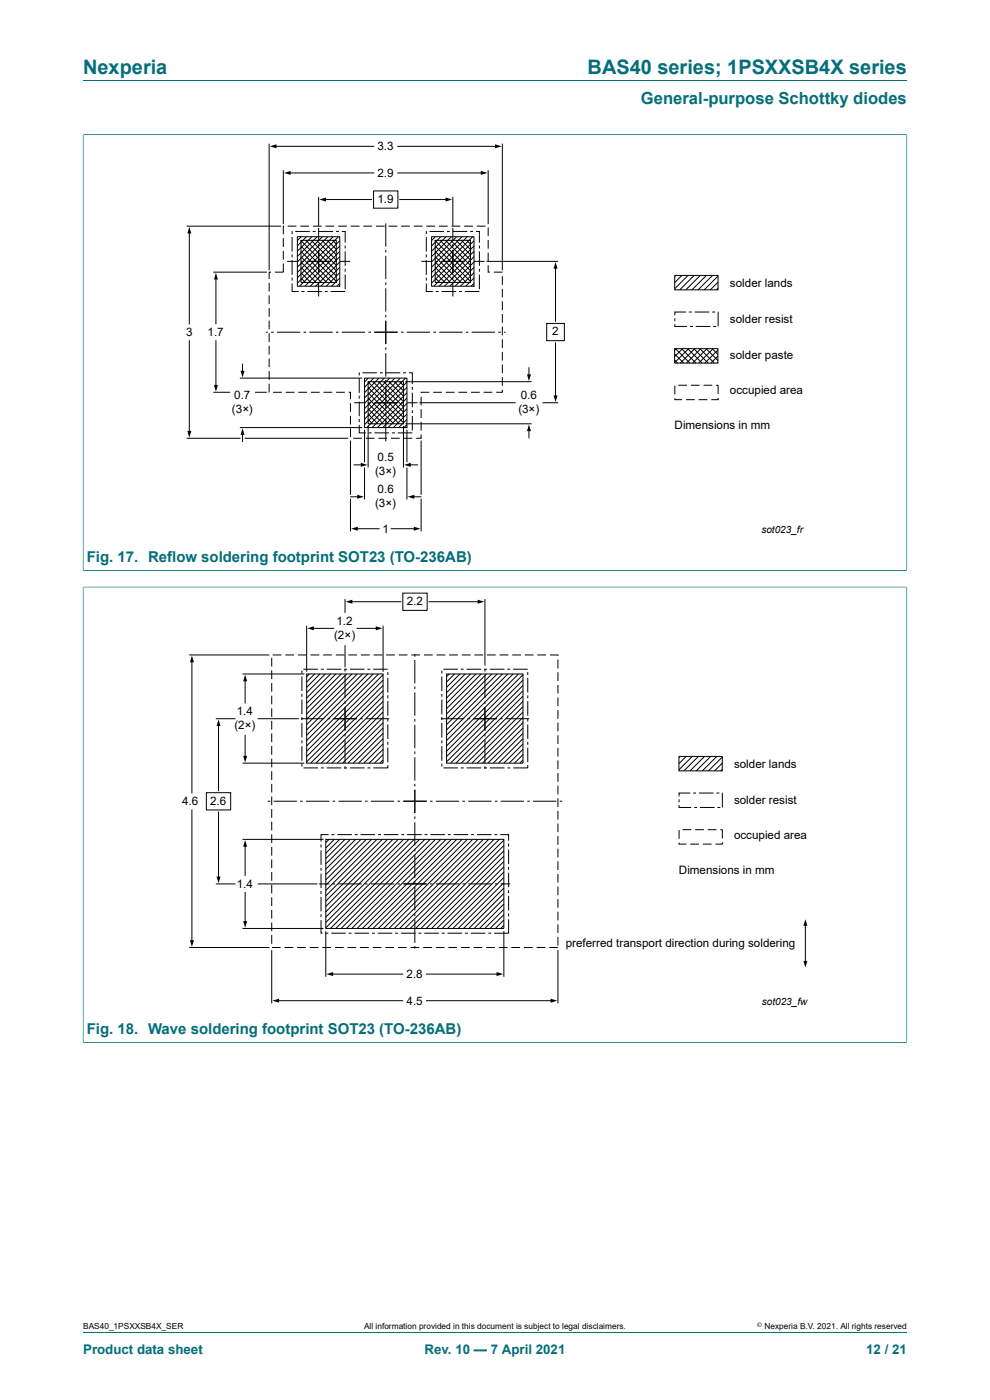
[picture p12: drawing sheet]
<svg xmlns="http://www.w3.org/2000/svg" width="210mm" height="297mm" viewBox="0 0 210 297" stroke-linecap="round" stroke-linejoin="round" font-family="sans-serif">
<path d="M17.6 17.1h174.8M17.6 28.6h174.8M17.6 28.5v92.6M192.4 28.5v92.6M17.6 124.5h174.8M17.6 121h174.8M17.6 124.5v96.7M192.4 124.5v96.7M17.6 221.1h174.8M17.6 282.6h174.8" fill="none" stroke="#036f7b" stroke-width=".21"/>
<g fill="none" stroke="#000" stroke-width=".21">
<path d="M57.1 30.5v26.8M58.4 31h20.9M60.1 36.1v11.5M61.4 36.7h17.9M84.4 36.7h17.9M84.4 31h20.9M103.5 36.1v11.5M106.6 30.5v26.8M39.6 48h20M40.2 49.2v19.5M45.2 57.7h11.4M45.8 59v9.7"/>
<path d="M57.5 57.7h-.4v1.5M60.1 55.9v1.8h-1.8M60.1 50.5v1.9M60.1 53.2v1.9M60.2 48h-.1v1.7M60.9 55.4h2.3M61 48h1.9M62 50.3v3.1M62 54v.6M62 55.2v3.1M62 58.9v.6M62 49.1v.6"/>
<path d="M62.6 49.1h3.1M63.1 50.2h9v10.5h-9zM63.7 48h1.9M63.8 51l7.5 7.6M63.8 51h7.5v8.9h-7.5zM63.8 52.2l7.5 7.5M63.8 53.3l6.6 6.6M63.8 54.5l5.5 5.4M63.8 55.6l4.4 4.3M63.8 56.7l3.2 3.2M63.8 57.8l2.1 2.1M63.8 59l1 .9"/>
<path d="M63.9 50.2l-.8 .8M63.9 55.4h.5M64.9 51l6.4 6.4M65 50.2l-1.9 2M65.1 55.4h5M66 51l5.3 5.3M66.1 50.2l-3 3.1M66.3 49.1h.7M66.4 48h1.8M67.1 51l4.2 4.2M67.3 50.2l-4.2 4.2M67.6 49.1h3.1"/>
<path d="M67.6 41.8v6.1M67.6 48.3v2.8M67.6 51.8v.5M67.6 53v5M67.6 58.7v.5M67.6 59.9v3M68.3 51l3 3.1M68.4 50.2l-5.3 5.3M68.9 42.3h9.9M69.1 48h1.8M69.4 51l1.9 1.9M69.5 50.2l-6.4 6.5"/>
<path d="M70.5 51l.8 .8M70.7 50.2l-7.6 7.6M70.8 55.4h.5M71.3 49.1h.6M71.7 48h1.9M71.8 50.2l-8.7 8.7M72 55.4h2.3M72.1 51.1l-9 9M72.1 52.2l-8.6 8.5M72.1 53.3l-7.4 7.4M72.1 54.5l-6.3 6.2M72.1 55.6l-5.2 5.1"/>
<path d="M72.1 56.7l-4 4M72.1 57.8l-2.9 2.9M72.1 59l-1.8 1.7M72.5 49.1h.7v2.4M73.2 52.1v.6M73.2 53.3v3.1M73.2 57v.6M73.2 58.3v3M74.4 48h1.8M77.1 48h1.8M79.2 40.5h5.2v3.7h-5.2zM79.7 48h1.9"/>
<path d="M81.8 47.4v4.9M81.8 53v.6M81.8 54.3v4.9M81.8 59.9v.5M82.4 48h1.9M84.8 42.3h10M85.1 48h1.8M87.8 48h1.8M89.4 55.4h2.3M90.4 50.3v3.1M90.4 54v.6M90.4 55.2v3.1"/>
<path d="M90.4 58.9v.6M90.4 48h1.9M90.5 49.1l-.1 .6M91.1 49.1h3.1M91.5 50.2h9v10.5h-9zM92.2 51l7.6 7.6M92.3 51h7.5v8.9h-7.5zM92.3 52.2l7.5 7.5M92.3 53.3l6.6 6.6M92.3 54.5l5.5 5.4M92.3 55.6l4.3 4.3M92.3 56.7l3.2 3.2"/>
<path d="M92.3 57.8l2.1 2.1M92.3 59l.9 .9M92.4 50.2l-.9 .8M92.4 55.4h.5M93.1 48h1.9M93.3 51l6.5 6.4M93.5 50.2l-2 2M93.6 55.4h5M94.5 51l5.3 5.3M94.6 50.2l-3.1 3.1M94.8 49.1h.6M95.6 51l4.2 4.2"/>
<path d="M95.7 50.2l-4.2 4.2M95.8 48h1.8M96 49.1h3.1M96.1 41.8v6.1M96.1 48.3v2.8M96.1 51.8v.5M96.1 53v5M96.1 58.7v.5M96.1 59.9v3M96.7 51l3.1 3.1M96.9 50.2l-5.4 5.3M97.9 51l1.9 1.9"/>
<path d="M98 50.2l-6.5 6.5M98.5 48h1.8M99 51l.8 .8M99.1 50.2l-7.6 7.6M99.3 55.4h.5M99.7 49.1h.7M100.3 50.2l-8.8 8.7M100.5 55.4h2.3M100.5 51.1l-9 9M100.5 52.2l-8.5 8.5M100.5 53.3l-7.4 7.4M100.5 54.5l-6.2 6.2"/>
<path d="M100.5 55.6l-5.1 5.1M100.5 56.7l-4 4M100.5 57.8l-2.8 2.9M100.5 59l-1.7 1.7M101 49.1h.7v2.4M101.1 48h1.9M101.7 52.1v.6M101.7 53.3v3.1M101.7 57v.6M101.7 58.3v3M103.2 55.4h15.2M103.5 56.3v1.4h.4"/>
<path d="M103.5 48.2v1.9M103.5 50.9v1.9M103.5 53.6v1.8M104.7 57.7l1.9 .1M106.6 58.6v1.9M117.8 56.7v11.5M143.1 58.4h9.2v3.1h-9.2zM143.4 58.4l-.3 .3M144.7 58.4l-1.6 1.6M145.9 58.4l-2.8 2.9M147.2 58.4l-3 3.1M148.5 58.4l-3 3.1"/>
<path d="M149.8 58.4l-3 3.1M151.1 58.4l-3 3.1M152.3 59.9l-1.6 1.6M152.3 58.6l-2.9 2.9M40.2 72.3v19.4M45.8 72.3v9.6M51.4 77.2v1.7M56.4 70.5h.4M57.1 60v1.9M57.1 62.7v1.8M57.1 65.3v1.9M57.1 68v1.9"/>
<path d="M57.1 70.7v1.8M57.1 73.4v1.8M57.1 76v1.9M57.1 78.7v1.9M57.5 70.5h.5M58.7 70.5h5M62 60.1v1.7h1.3M64 61.8h.6M64.4 70.5h.5M65.2 61.8h3.1M65.6 70.5h5M68.9 61.8h.6"/>
<path d="M70.1 61.8h3.1M71.3 70.5h.5M72.1 60.1l-.6 .6M72.5 70.5h4.9M76.3 79.1l-.1 .5M76.9 79.1h3.1M78.2 70.5h.5M79.4 70.5h5M80.6 79.1h.6M81.8 79.1h3.1M81.8 61.2v4.9M81.8 66.8v.5"/>
<path d="M81.8 68v5M81.8 73.7v.5M81.8 74.9v5M85.1 70.5h.5M85.5 79.1h.6M86.3 70.5h4.9M86.8 79.1h.7v2.4M90.4 60.1v1.7h1.4M91.9 70.5h.6M92.4 61.8h.6M93.2 70.5h4.9M93.7 61.8h3.1"/>
<path d="M97.4 61.8h.6M98.6 61.8h3.1M98.8 70.5h.5M100.1 70.5h4.9M100.5 60.1l-.6 .6M105.7 70.5h.5M106.6 61.3v1.8M106.6 63.9v1.9M106.6 66.6v1.9M106.6 69.3v1.8M106.6 72v1.8M106.6 74.6v1.9"/>
<path d="M106.6 77.3v1.9M106.6 80v1.8M106.9 70.5h.3M112.2 78v1.7M116 68.6h3.7v3.7h-3.7zM117.8 72.7v11.5M143.1 74h9.2v3h-9.2zM143.1 75.1l1.9 1.9M143.1 76.4l.6 .6M143.1 68.8v.5h2.6M143.1 67.5v.6M143.3 74l3 3"/>
<path d="M143.5 74l-.4 .3M144.6 74l3 3M144.8 74l-1.7 1.6M145.5 66.2h-2.4v.7M145.9 74l3 3M146.1 74l-3 2.9M146.1 66.2h.7M146.4 69.3h.6M147.2 74l3 3M147.4 66.2h3.1M147.4 74l-3.1 3M147.6 69.3h3.1"/>
<path d="M148.5 74l3 3M148.7 74l-3.1 3M149.8 74l2.5 2.5M150 74l-3.1 3M151.1 74l1.2 1.2M151.1 66.2h.6M151.3 74l-3.1 3M151.3 69.3h.6M152.3 76.8l-.2 .2M152.3 75.5l-1.5 1.5M152.3 74.3l-2.8 2.7M152.3 66.2v3.1"/>
<path d="M152.3 61.2l-.3 .3M39.6 93h11.4M45.2 83.2h3.6M50.9 90.7h25.9M50.9 80.2h25.9M51.4 92v1.7M51.9 93h21.9M54.1 83.2h2.5M57.1 81.4v1.8M57.9 83.2h1.9M60.6 83.2h1.9M63.3 83.2h1.8"/>
<path d="M66 83.2h1.8M68.6 83.2h1.9M71.3 83.2h1.9M74 83.2h.3v1.5M74.3 85.5v1.9M74.3 88.2v1.9M74.3 90.9v1.8M74.3 93.5v11.5M74.9 93h1.9M75.1 98.6h1.7M75.1 85.4h2.3M76.2 90.1v1.7h1.4"/>
<path d="M76.2 80.3v3M76.2 84v.6M76.2 85.2v3.1M76.2 88.9v.6M77.3 80.2h9v10.5h-9zM77.3 91.1v7M77.3 99.2v6.8M77.6 93h1.8M78 81l7.6 7.6M78.1 81h7.5v8.9h-7.5zM78.1 82.2l7.5 7.5M78.1 83.3l6.6 6.6"/>
<path d="M78.1 84.5l5.4 5.4M78.1 85.6l4.3 4.3M78.1 86.7l3.2 3.2M78.1 87.8l2.1 2.1M78.1 89l.9 .9M78.1 90.4v8.8M78.1 80.2l-.8 .8M78.2 85.4h.5M78.2 91.8h.6M79.1 81l6.5 6.4M79.3 80.2l-2 2M79.4 85.4h5"/>
<path d="M79.4 91.8h3.1M80.3 81l5.3 5.3M80.3 93h1.8M80.4 80.2l-3.1 3.1M81.4 81l4.2 4.2M81.5 80.2l-4.2 4.2M81.8 80.6v.5M81.8 81.8v5M81.8 87.5v.5M81.8 88.7v4.9M82.5 81l3.1 3M82.6 80.2l-5.3 5.3"/>
<path d="M82.9 93h1.9M83.1 91.8h.7M83.6 81l2 1.9M83.8 80.2l-6.5 6.5M84.4 91.8h3.1M84.8 81l.8 .8M84.9 80.2l-7.6 7.6M85.1 85.4h.5M85.6 90.4v8.8M85.6 93h1.9M86 89.9h26.8M86 81h26.8"/>
<path d="M86 80.2l-8.7 8.7M86.3 85.4h2.3M86.3 81.1l-9 9M86.3 82.2l-8.5 8.5M86.3 83.3l-7.4 7.4M86.3 84.4l-6.2 6.3M86.3 85.6l-5.1 5.1M86.3 86.7l-4 4M86.3 87.8l-2.9 2.9M86.3 89l-1.7 1.7M86.3 90.1l-.6 .6M86.3 91.1v7"/>
<path d="M86.3 99.2v6.8M86.8 98.6h1.7M87.5 82.1v.6M87.5 83.3v3.1M87.5 87v.6M87.5 88.3v3M89 85.4h20.4M89.3 92.2v.8h-1M89.3 84.1v1.9M89.3 86.8v1.9M89.3 89.5v1.8M89.3 93.5v11.5"/>
<path d="M91.1 83.2h-1.8v.1M91.9 83.2h1.8M94.6 83.2h1.8M97.2 83.2h1.9M99.9 83.2h1.9M102.6 83.2h1.8M106.6 82.7v.5h-1.3M112.2 91.2v1.7M115.1 85.4h3.3M143.1 84.5v.3h1.6M143.1 81.8v1.9M143.9 81.7h1.8"/>
<path d="M145.5 84.8h1.9M146.6 81.7h1.8M148.2 84.8h1.8M149.2 81.7h1.9M151.9 81.7h.4v1.9M152.3 84.4v.4h-1.4M74.3 105.8v6.9M74.4 105.4h1.7M75.6 112.2h4.8M83 112.2h5.1M87.6 105.4h1.7M89.3 105.8v6.9"/>
<path d="M40.1 138.9h17M57.6 139.6v1.8M57.9 138.9h1.8M60.5 138.9h1.9M63.2 138.9h1.9M65.1 132.7v9.8M65.9 138.9h1.8M66.3 133.3h4.5M68.5 138.9h1.9M71.2 138.9h1.9M73.2 127.1v2.9M73.2 136.9v4.7"/>
<path d="M73.9 138.9h1.8M74.5 127.7h10.5M75.8 133.3h4.2M76.6 138.9h1.8M79.2 138.9h1.9M81.3 132.7v9.8M81.9 138.9h1.9M84.6 138.9h1.8M85.4 125.8h5.2v3.7h-5.2zM87.3 138.9h1.8M88 138.8v.5M89.9 138.9h1.9"/>
<path d="M91 127.7h10.6M92.6 138.9h1.9M95.3 138.9h1.8M98 138.9h1.8M100.6 138.9h1.9M102.9 127.1v14.1M103.3 138.9h1.9M106 138.9h1.8M108.7 138.9h1.8M111.3 138.9h1.9M114 138.9h1.8M116.7 138.9h1.6v.2"/>
<path d="M118.3 139.9v1.9M40.7 140.2v28M45.8 152.5h4.1M46.4 153.7v14M51.4 143h13.2M52 144.3v4.8M52 156v4.6M54.7 152.5h8.7M57.6 142.2v1.9M57.6 144.9v1.9M57.6 147.6v1.8M57.6 150.2v1.9"/>
<path d="M57.6 152.9v1.9M57.6 155.6v1.8M57.6 158.3v1.8M63.9 152.5h4.9M64 142.3v.6M64 143.5v3.1M64 147.2v.6M64 148.4v3.1M64 152.1v.7M64 153.4v3.1M64 157.1v.6M64 158.3v3.1"/>
<path d="M64.4 142h3M65.1 143h16.2v18.9h-16.2zM65.6 143l-.5 .6M66.8 143l-1.7 1.7M67.9 143l-2.8 2.8M68.1 142h.6M69 143l-3.9 3.9M69.3 142h3.1M69.5 152.5h.5M70.1 143l-5 5.1M70.7 152.5h5M71.3 143l-6.2 6.2"/>
<path d="M72.4 143l-7.3 7.3M73 142h.6M73.2 141.9v.5M73.2 143.1v5M73.2 148.8v.5M73.2 150v5M73.2 155.7v.5M73.2 156.9v5M73.5 143l-8.4 8.5M74.2 142h3.1M74.7 143l-9.6 9.6M75.8 143l-10.7 10.7"/>
<path d="M76.4 152.5h.5M76.9 143l-11.8 11.8M77.6 152.5h5M77.9 142h.7M78 143l-12.9 13M79.2 142h3.1M79.2 143l-14.1 14.1M80.3 143l-15.2 15.2M81.3 143.2l-16.2 16.2M81.3 144.3l-16.2 16.2M81.3 145.4l-16.2 16.2M81.3 146.5l-15.4 15.4"/>
<path d="M81.3 147.7l-14.2 14.2M81.3 148.8l-13.1 13.1M81.3 149.9l-12 12M81.3 153.3l-8.6 8.6M81.3 154.4l-7.5 7.5M81.3 155.6l-6.3 6.3M81.3 156.7l-5.2 5.2M81.3 157.8l-4.1 4.1M81.3 159l-3 2.9M81.3 151.1l-10.9 10.8M81.3 152.2l-9.7 9.7M82.3 142.6v.6"/>
<path d="M82.3 143.8v3.1M82.3 147.5v.6M82.3 148.7v3.1M82.3 152.4v.7M82.3 153.7v3.1M82.3 157.4v.6M82.3 158.6v3.1M88 140v5M88 145.7v.5M88 146.9v4.9M88 152.5v.6M88 153.8v4.9"/>
<path d="M88 159.4v.5M93.5 152.5h5M93.7 142.3v.6M93.7 143.5v3.1M93.7 147.2v.6M93.7 148.4v3.1M93.7 152.1v.7M93.7 153.4v3.1M93.7 157.1v.6M93.7 158.3v3.1M94 142h3.1M94.7 143h16.2v18.9h-16.2z"/>
<path d="M95.3 143l-.6 .6M96.4 143l-1.7 1.7M97.6 143l-2.9 2.8M97.7 142h.7M98.7 143l-4 3.9M99 142h3.1M99.2 152.5h.5M99.8 143l-5.1 5.1M100.4 152.5h5M100.9 143l-6.2 6.2M102.1 143l-7.4 7.3M102.7 142h.6"/>
<path d="M102.9 141.9v.5M102.9 143.1v5M102.9 148.8v.5M102.9 150v5M102.9 155.7v.5M102.9 156.9v5M103.2 143l-8.5 8.5M103.9 142h3.1M104.3 143l-9.6 9.6M105.5 143l-10.8 10.7M106.1 152.5h.5M106.6 143l-11.9 11.8"/>
<path d="M107.3 152.5h4.9M107.6 142h.6M107.7 143l-13 13M108.8 142h3.1M108.9 143l-14.2 14.1M110 143l-15.3 15.2M110.9 143.2l-16.2 16.2M110.9 144.3l-16.2 16.2M110.9 145.4l-16.2 16.2M110.9 146.5l-15.3 15.4M110.9 147.7l-14.2 14.2M110.9 148.8l-13 13.1"/>
<path d="M110.9 149.9l-11.9 12M110.9 153.3l-8.5 8.6M110.9 154.4l-7.4 7.5M110.9 155.6l-6.3 6.3M110.9 156.7l-5.1 5.2M110.9 157.8l-4 4.1M110.9 159l-2.9 2.9M110.9 151.1l-10.8 10.8M110.9 152.2l-9.7 9.7M111.9 142.6v.6M111.9 143.8v3.1M111.9 147.5v.6"/>
<path d="M111.9 148.7v3.1M111.9 152.4v.7M111.9 153.7v3.1M111.9 157.4v.6M111.9 158.6v3.1M118.3 142.6v1.9M118.3 145.3v1.8M118.3 148v1.8M118.3 150.6v1.9M118.3 153.3v1.9M118.3 156v1.8M118.3 158.7v1.8"/>
<path d="M40.7 171.8v27.9M43.8 168.2h5.1v3.6h-5.1zM46.4 172.3v13.9M51.4 178.1h17.2M51.4 161.9h13.2M52 179.3v6.4M56.8 170h.5M57.6 160.9v1.9M57.6 163.6v1.9M57.6 166.3v1.8M57.6 169v1.8M57.6 171.6v1.9"/>
<path d="M57.6 174.3v1.9M57.6 177v1.8M57.6 179.7v1.8M58 170h5M63.7 170h.5M64 162v.6M64.4 162.9h3.1M64.9 170h5M68.1 162.9h.6M68.1 179.2v.6M69.1 178.1h37.8v18.9h-37.8zM69.3 162.9h3.1"/>
<path d="M69.7 177.1h-1.6v1.4M69.8 178.1l-.7 .7M70.3 177.1h.6M70.6 170h.5M70.9 178.1l-1.8 1.8M71.6 177.1h3M71.8 170h4.9M72.1 178.1l-3 2.9M73 162.9h.6M73.2 178.1l-4.1 4M73.2 162.6v.5M74.3 162.9h3"/>
<path d="M74.3 178.1l-5.2 5.2M75.3 177.1h.6M75.4 178.1l-6.3 6.3M76.5 177.1h3.1M76.6 178.1l-7.5 7.4M77.4 170h.6M77.7 178.1l-8.6 8.6M78 162.9h.6M78.7 170h4.9M78.8 178.1l-9.7 9.7M80 178.1l-10.9 10.8M80.2 177.1h.6"/>
<path d="M81.1 178.1l-12 11.9M81.3 160.1l-1.8 1.8M81.3 161.2l-.7 .7M81.4 177.1h3.1M82.2 178.1l-13.1 13.1M82.3 162.3v.6h-3.1M83.3 178.1l-14.2 14.2M84.3 170h.5M84.5 178.1l-15.4 15.3M85.1 177.1h.6M85.5 170h5M85.6 178.1l-16.5 16.5"/>
<path d="M86.4 177.1h3M86.7 178.1l-17.6 17.6M87.9 178.1l-18.8 18.7M88 160.6v5M88 166.3v.5M88 167.5v5M88 173.2v.5M88 174.4v5M89 178.1l-18.9 18.9M90.1 177.1h.6M90.1 178.1l-18.9 18.9M91.2 170h.5"/>
<path d="M91.2 178.1l-18.8 18.9M91.3 177.1h3.1M92.4 178.1l-18.9 18.9M92.5 170h4.9M93.5 178.1l-18.9 18.9M93.7 162v.6M94.1 162.9h3M94.6 178.1l-18.9 18.9M95 177.1h.6M95.8 178.1l-18.9 18.9M96.2 177.1h3.1M96.9 178.1l-18.9 18.9"/>
<path d="M97.8 162.9h.6M98 178.1l-18.9 18.9M98.1 170h.5M99 162.9h3.1M99.1 178.1l-18.8 18.9M99.3 170h5M99.9 177.1h.7M100.3 178.1l-18.9 18.9M101.2 177.1h3.1M101.4 178.1l-18.9 18.9M102.5 178.1l-18.9 18.9M102.7 162.9h.6"/>
<path d="M102.9 162.6v.5M103.7 178.1l-18.9 18.9M103.9 162.9h3.1M104.8 178.1l-18.9 18.9M104.9 177.1h.6M105 170h.5M105.9 178.1l-18.9 18.9M106.1 177.1h1.8v1.3M106.2 170h4.9M106.9 178.2l-18.7 18.8M106.9 179.4l-17.6 17.6M107.6 162.9h.6"/>
<path d="M107.9 179v.6M110.9 160.1l-1.8 1.8M110.9 161.2l-.6 .7M111.9 170h.5M111.9 162.3v.6h-3M113.1 170h4.9M118.3 161.3v1.9M118.3 164v1.9M118.3 166.7v1.8M118.3 169.3v1.9M118.3 172v1.9M118.3 174.7v1.8"/>
<path d="M118.3 177.4v1.8M118.7 170h.6M144 160.5h9.2v3h-9.2zM144 170.8v.5h2.6M144 178.8v.3h1.6M144 169.6v.6M144 176.1v1.8M144.3 160.5l-.3 .2M144.8 176h1.8M145.5 160.5l-1.5 1.5M146.4 168.2h-2.4v.8M146.4 179.1h1.9"/>
<path d="M146.8 160.5l-2.8 2.8M147 168.2h.7M147.2 171.3h.7M147.5 176h1.8M148.1 160.5l-3 3M148.3 168.2h3.1M148.5 171.3h3.1M149.1 179.1h1.8M149.4 160.5l-3 3M150.1 176h1.9M150.7 160.5l-3 3M152 168.2h.6"/>
<path d="M152 160.5l-3 3M152.2 171.3h.6M152.8 176h.4v1.9M153.2 168.2v3.1M153.2 163.2l-.3 .3M153.2 161.9l-1.6 1.6M153.2 160.6l-2.9 2.9M153.2 178.7v.4h-1.4M45.8 187.5h4.1M51.4 197h17.2M52 189.3v6.4M54.7 187.5h12.6"/>
<path d="M57.6 182.3v1.9M57.6 185v1.9M57.6 187.7v1.8M57.6 190.4v1.8M57.6 193v1.9M57.6 195.7v1.8M57.6 198.4v1.8M67.7 187.5h2.2M68.1 195.2v2.8h.3M68.1 180.4v3.1M68.1 184.1v.6M68.1 185.3v3.1"/>
<path d="M68.1 189v.6M68.1 190.3v3M68.1 194v.6M69 198h.6M69.1 197.5v9.7M70.3 198h3M70.6 187.5h.5M71.8 187.5h4.9M74 198h.6M75.2 198h3.1M77.4 187.5h.6M78.7 187.5h4.9"/>
<path d="M78.9 198h.6M80.1 198h3.1M83.8 198h.6M84.3 187.5h.5M85.1 198h3M85.5 187.5h5M88 180.1v.5M88 181.3v4.9M88 187v.5M88 188.2v4.9M88 193.8v.6M88 195.1v4.9"/>
<path d="M88.8 198h.6M90 198h3.1M91.2 187.5h.5M92.5 187.5h4.9M93.7 198h.6M94.9 198h3.1M98.1 187.5h.5M98.6 198h.7M99.3 187.5h5M99.9 198h3.1M103.6 198h.6M105 187.5h.5"/>
<path d="M106.2 187.5h2M106.9 180.5l-16.5 16.5M106.9 181.6l-15.4 15.4M106.9 182.8l-14.2 14.2M106.9 183.9l-13.1 13.1M106.9 185l-12 12M106.9 188.4l-8.6 8.6M106.9 189.5l-7.5 7.5M106.9 190.7l-6.3 6.3M106.9 191.8l-5.2 5.2M106.9 192.9l-4.1 4.1M106.9 194l-2.9 3"/>
<path d="M106.9 195.2l-1.8 1.8M106.9 196.3l-.7 .7M106.9 186.1l-10.8 10.9M106.9 187.3l-9.7 9.7M106.9 197.5v9.7M107.9 195v3h-3.1M107.9 180.2v3.1M107.9 183.9v.6M107.9 185.1v3.1M107.9 188.8v.7M107.9 190.1v3.1M107.9 193.8v.6"/>
<path d="M118.3 180v1.9M118.3 182.7v1.9M118.3 185.4v1.8M118.3 188.1v1.8M118.3 190.7v1.9M118.3 193.4v1.9M118.3 196.1v1.8M118.3 198.8v1.8M170.8 195.7v8.4M40.1 201h17M57.6 201.6v11.3M57.7 201h1.8"/>
<path d="M58.9 212.3h26.5M60.4 201h1.8M63 201h1.9M65.7 201h1.9M68.4 201h1.8M70.4 206.6h15M71 201h1.9M73.7 201h1.9M76.4 201h1.8M79.1 201h1.8M81.7 201h1.9M84.4 201h1.9"/>
<path d="M87.1 201h1.8M88 200.7v.5M89.8 201h1.8M90.5 212.3h26.6M90.5 206.6h15.1M92.4 201h1.9M95.1 201h1.9M97.8 201h1.8M100.5 201h1.8M103.1 201h1.9M105.8 201h1.9M108.5 201h1.8"/>
<path d="M111.1 201h1.9M113.8 201h1.9M116.5 201h1.8M118.3 201.6v11.3"/>
</g>
<g fill="#000">
<path d="M57.2 31l1.4-.4v.9zM60.2 36.7l1.4-.4v.8zM102 36.3l1.4 .4-1.4 .4zM105 30.6l1.4 .4-1.4 .5zM40.2 48.1l.4 1.4h-.9zM45.8 57.9l.4 1.4h-.8zM67.7 42.3l1.4-.4v.8zM94.5 41.9l1.4 .4-1.4 .4zM117.8 55.6l.5 1.4h-.9zM51 78.7h.9l-.5 1.4zM111.8 79.4h.8l-.4 1.4zM39.7 91.4h.9l-.4 1.4z"/>
<path d="M45.4 81.7h.8l-.4 1.4zM51.4 90.9l.5 1.4h-.9zM76.5 98.2l1.4 .4-1.4 .4zM85.7 98.6l1.4-.4v.8zM112.2 90l.4 1.5h-.8zM117.4 83.9h.9l-.5 1.4zM75.8 105l1.4 .4-1.4 .4zM74.5 112.2l1.4-.5v.9zM87.8 111.7l1.4 .5-1.4 .4zM86.5 105.4l1.4-.4v.8zM65.2 133.3l1.4-.4v.8zM73.3 127.7l1.4-.5v.9z"/>
<path d="M79.7 132.9l1.4 .4-1.4 .4zM101.3 127.2l1.4 .5-1.4 .4zM40.7 139.1l.4 1.4h-.8zM46.4 152.6l.4 1.4h-.9zM52 143.1l.4 1.4h-.8zM52 178.2l.4 1.4h-.8zM51.6 160.3h.8l-.4 1.5zM40.3 199.5h.8l-.4 1.4zM45.9 186h.9l-.4 1.4zM51.6 195.4h.8l-.4 1.4zM170.8 195l.5 1.4h-.9zM57.8 212.3l1.4-.4v.8z"/>
<path d="M69.2 206.6l1.5-.4v.9zM105.3 206.2l1.4 .4-1.4 .5zM116.8 211.9l1.4 .4-1.4 .4zM170.4 203.9h.9l-.5 1.4z"/>
</g>
<g font-size="4.2" fill="#036f7b">
<text x="17.6" y="15.6">Nexperia</text>
<text x="124.6" y="15.6">BAS40 series; 1PSXXSB4X series</text>
</g>
<text font-size="3.5" fill="#036f7b" x="136" y="22">General-purpose Schottky diodes</text>
<g font-size="3.2" fill="#036f7b">
<text x="18.4" y="119.2">Fig. 17. Reflow soldering footprint SOT23 (TO-236AB)</text>
<text x="18.4" y="219.3">Fig. 18. Wave soldering footprint SOT23 (TO-236AB)</text>
</g>
<g font-size="2.8" fill="#036f7b">
<text x="17.6" y="287.2">Product data sheet</text>
<text x="90.1" y="287.2">Rev. 10 — 7 April 2021</text>
<text x="183.7" y="287.2">12 / 21</text>
</g>
<g font-size="2.5">
<text x="80" y="31.9">3.3</text>
<text x="80" y="37.5">2.9</text>
<text x="80" y="43">1.9</text>
<text x="154.8" y="60.8">solder lands</text>
<text x="39.5" y="71.3">3</text>
<text x="44" y="71.3">1.7</text>
<text x="117.1" y="71.2">2</text>
<text x="154.8" y="68.4">solder resist</text>
<text x="154.8" y="76.3">solder paste</text>
<text x="154.8" y="83.6">occupied area</text>
<text x="49.2" y="87.7">(3×)</text>
<text x="49.7" y="84.7">0.7</text>
<text x="110" y="87.6">(3×)</text>
<text x="110.5" y="84.6">0.6</text>
<text x="143.1" y="91">Dimensions in mm</text>
<text x="79.6" y="100.8">(3×)</text>
<text x="80.1" y="97.9">0.5</text>
<text x="79.6" y="107.6">(3×)</text>
<text x="80.1" y="104.6">0.6</text>
<text x="81.1" y="113">1</text>
<text x="86.3" y="128.4">2.2</text>
<text x="70.9" y="135.5">(2×)</text>
<text x="71.4" y="132.6">1.2</text>
<text x="49.7" y="154.7">(2×)</text>
<text x="50.2" y="151.7">1.4</text>
<text x="155.7" y="162.9">solder lands</text>
<text x="38.6" y="170.8">4.6</text>
<text x="44.6" y="170.7">2.6</text>
<text x="155.7" y="170.5">solder resist</text>
<text x="155.7" y="177.9">occupied area</text>
<text x="144" y="185.3">Dimensions in mm</text>
<text x="50.2" y="188.4">1.4</text>
<text x="120" y="200.9">preferred transport direction during soldering</text>
<text x="86.2" y="207.5">2.8</text>
<text x="86.2" y="213.1">4.5</text>
</g>
<g font-size="2.1">
<text x="161.5" y="113.1">sot023_fr</text>
<text x="161.6" y="213.2">sot023_fw</text>
</g>
<g font-size="1.8">
<text x="17.6" y="282">BAS40_1PSXXSB4X_SER</text>
<text x="77.2" y="282">All information provided in this document is subject to legal disclaimers.</text>
<text x="162.2" y="282">Nexperia B.V. 2021. All rights reserved</text>
</g>
<text font-size="1.4" x="160.6" y="281.6">©</text>
</svg>
